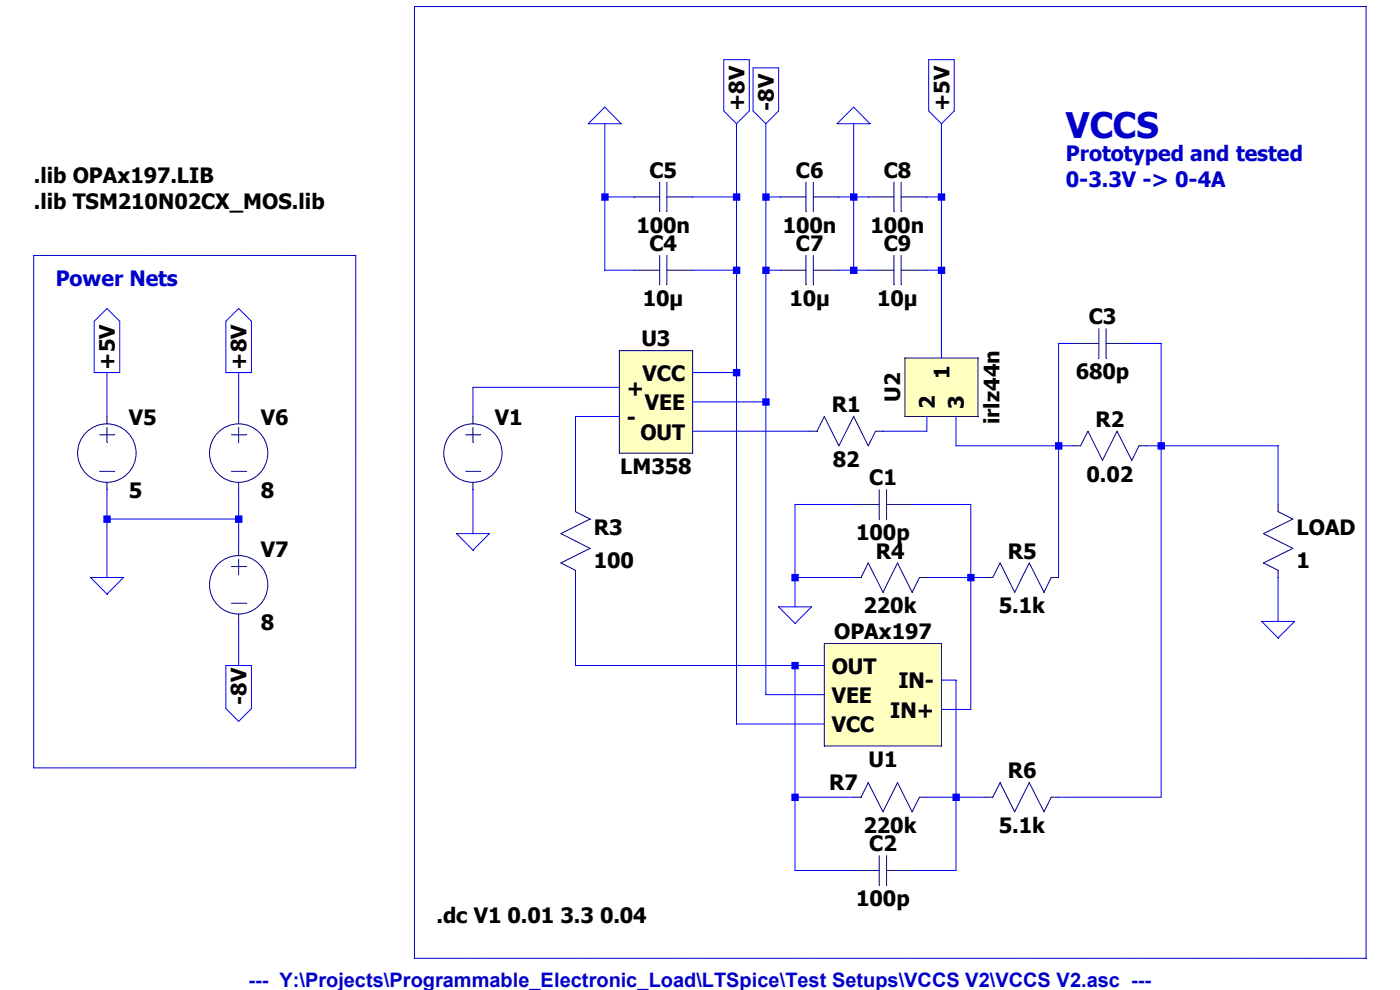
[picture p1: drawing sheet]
<svg xmlns="http://www.w3.org/2000/svg" width="297mm" height="210mm" viewBox="0 0 297 210" stroke-linecap="round" stroke-linejoin="round" font-family="sans-serif">
<path d="M227.7 94.6h1.5" fill="none" stroke="#00007f" stroke-width=".21"/>
<path d="M230.8 91.5l-1.6 3.1" fill="none" stroke="#00007f" stroke-width=".21"/>
<path d="M230.8 91.5l3.1 6.2" fill="none" stroke="#00007f" stroke-width=".21"/>
<path d="M237 91.5l-3.1 6.2" fill="none" stroke="#00007f" stroke-width=".21"/>
<path d="M237 91.5l3.1 6.2" fill="none" stroke="#00007f" stroke-width=".21"/>
<path d="M241.6 94.6h1.6" fill="none" stroke="#00007f" stroke-width=".21"/>
<path d="M241.6 94.6l-1.5 3.1" fill="none" stroke="#00007f" stroke-width=".21"/>
<path d="M271.1 121v1.5" fill="none" stroke="#00007f" stroke-width=".21"/>
<path d="M268.1 119.4l3 1.6" fill="none" stroke="#00007f" stroke-width=".21"/>
<path d="M274.3 116.3l-6.2 3.1" fill="none" stroke="#00007f" stroke-width=".21"/>
<path d="M268.1 113.2l6.2 3.1" fill="none" stroke="#00007f" stroke-width=".21"/>
<path d="M274.3 110.1l-6.2 3.1" fill="none" stroke="#00007f" stroke-width=".21"/>
<path d="M271.1 107v1.5" fill="none" stroke="#00007f" stroke-width=".21"/>
<path d="M271.1 108.5l3.2 1.6" fill="none" stroke="#00007f" stroke-width=".21"/>
<path d="M181.1 122.5h1.6" fill="none" stroke="#00007f" stroke-width=".21"/>
<path d="M184.2 119.4l-1.5 3.1" fill="none" stroke="#00007f" stroke-width=".21"/>
<path d="M184.2 119.4l3.1 6.2" fill="none" stroke="#00007f" stroke-width=".21"/>
<path d="M190.4 119.4l-3.1 6.2" fill="none" stroke="#00007f" stroke-width=".21"/>
<path d="M190.4 119.4l3.1 6.2" fill="none" stroke="#00007f" stroke-width=".21"/>
<path d="M195.1 122.5h1.5" fill="none" stroke="#00007f" stroke-width=".21"/>
<path d="M195.1 122.5l-1.6 3.1" fill="none" stroke="#00007f" stroke-width=".21"/>
<path d="M209 122.5h1.6" fill="none" stroke="#00007f" stroke-width=".21"/>
<path d="M212.2 119.4l-1.6 3.1" fill="none" stroke="#00007f" stroke-width=".21"/>
<path d="M212.2 119.4l3.1 6.2" fill="none" stroke="#00007f" stroke-width=".21"/>
<path d="M218.4 119.4l-3.1 6.2" fill="none" stroke="#00007f" stroke-width=".21"/>
<path d="M218.4 119.4l3.1 6.2" fill="none" stroke="#00007f" stroke-width=".21"/>
<path d="M223 122.5h1.6" fill="none" stroke="#00007f" stroke-width=".21"/>
<path d="M223 122.5l-1.5 3.1" fill="none" stroke="#00007f" stroke-width=".21"/>
<path d="M209 169.1h1.6" fill="none" stroke="#00007f" stroke-width=".21"/>
<path d="M212.2 166l-1.6 3.1" fill="none" stroke="#00007f" stroke-width=".21"/>
<path d="M212.2 166l3.1 6.2" fill="none" stroke="#00007f" stroke-width=".21"/>
<path d="M218.4 166l-3.1 6.2" fill="none" stroke="#00007f" stroke-width=".21"/>
<path d="M218.4 166l3.1 6.2" fill="none" stroke="#00007f" stroke-width=".21"/>
<path d="M223 169.1h1.6" fill="none" stroke="#00007f" stroke-width=".21"/>
<path d="M223 169.1l-1.5 3.1" fill="none" stroke="#00007f" stroke-width=".21"/>
<path d="M181.1 169.1h1.6" fill="none" stroke="#00007f" stroke-width=".21"/>
<path d="M184.2 166l-1.5 3.1" fill="none" stroke="#00007f" stroke-width=".21"/>
<path d="M184.2 166l3.1 6.2" fill="none" stroke="#00007f" stroke-width=".21"/>
<path d="M190.4 166l-3.1 6.2" fill="none" stroke="#00007f" stroke-width=".21"/>
<path d="M190.4 166l3.1 6.2" fill="none" stroke="#00007f" stroke-width=".21"/>
<path d="M195.1 169.1h1.5" fill="none" stroke="#00007f" stroke-width=".21"/>
<path d="M195.1 169.1l-1.6 3.1" fill="none" stroke="#00007f" stroke-width=".21"/>
<path d="M98.8 92.2h3.1" fill="none" stroke="#00007f" stroke-width=".21"/>
<path d="M98.8 100h3.1" fill="none" stroke="#00007f" stroke-width=".21"/>
<path d="M100.3 90.7v3.1" fill="none" stroke="#00007f" stroke-width=".21"/>
<path d="M100.3 102.4v1.5" fill="none" stroke="#00007f" stroke-width=".21"/>
<path d="M100.3 88.3v1.6" fill="none" stroke="#00007f" stroke-width=".21"/>
<g fill="none" stroke="#00007f" stroke-width=".21">
<path d="M21.1 92.2h3.2"/>
<circle cx="100.3" cy="96.1" r="6.2"/>
</g>
<path d="M21.1 100h3.2" fill="none" stroke="#00007f" stroke-width=".21"/>
<path d="M22.7 90.7v3.1" fill="none" stroke="#00007f" stroke-width=".21"/>
<path d="M22.7 102.4v1.5" fill="none" stroke="#00007f" stroke-width=".21"/>
<path d="M22.7 88.3v1.6" fill="none" stroke="#00007f" stroke-width=".21"/>
<g fill="none" stroke="#00007f" stroke-width=".21">
<path d="M49.1 92.2h3.1"/>
<circle cx="22.7" cy="96.1" r="6.2"/>
</g>
<path d="M49.1 100h3.1" fill="none" stroke="#00007f" stroke-width=".21"/>
<path d="M50.6 90.7v3.1" fill="none" stroke="#00007f" stroke-width=".21"/>
<path d="M50.6 102.4v1.5" fill="none" stroke="#00007f" stroke-width=".21"/>
<path d="M50.6 88.3v1.6" fill="none" stroke="#00007f" stroke-width=".21"/>
<g fill="none" stroke="#00007f" stroke-width=".21">
<path d="M49.1 120.2h3.1"/>
<circle cx="50.6" cy="96.1" r="6.2"/>
</g>
<path d="M49.1 128h3.1" fill="none" stroke="#00007f" stroke-width=".21"/>
<path d="M50.6 118.7v3.1" fill="none" stroke="#00007f" stroke-width=".21"/>
<path d="M50.6 130.3v1.5" fill="none" stroke="#00007f" stroke-width=".21"/>
<path d="M50.6 116.3v1.6" fill="none" stroke="#00007f" stroke-width=".21"/>
<circle cx="50.6" cy="124.1" r="6.2" fill="none" stroke="#00007f" stroke-width=".21"/>
<path d="M192 75.9h15.5v12.4h-15.5z" fill="#ffffc0"/>
<path d="M192 75.9h15.5" fill="none" stroke="#00007f" stroke-width=".21"/>
<path d="M207.5 75.9v12.4" fill="none" stroke="#00007f" stroke-width=".21"/>
<path d="M192 88.3h15.5" fill="none" stroke="#00007f" stroke-width=".21"/>
<path d="M192 75.9v12.4" fill="none" stroke="#00007f" stroke-width=".21"/>
<path d="M174.9 136.5h24.8v21.7h-24.8z" fill="#ffffc0"/>
<path d="M174.9 158.2h24.8" fill="none" stroke="#00007f" stroke-width=".21"/>
<path d="M174.9 136.5v21.7" fill="none" stroke="#00007f" stroke-width=".21"/>
<path d="M174.9 136.5h24.8" fill="none" stroke="#00007f" stroke-width=".21"/>
<path d="M199.7 136.5v21.7" fill="none" stroke="#00007f" stroke-width=".21"/>
<path d="M131.4 74.4h15.5v21.7h-15.5z" fill="#ffffc0"/>
<path d="M131.4 74.4h15.5" fill="none" stroke="#00007f" stroke-width=".21"/>
<path d="M146.9 74.4v21.7" fill="none" stroke="#00007f" stroke-width=".21"/>
<path d="M131.4 96.1h15.5" fill="none" stroke="#00007f" stroke-width=".21"/>
<path d="M131.4 74.4v21.7" fill="none" stroke="#00007f" stroke-width=".21"/>
<path d="M171.8 91.5h1.5" fill="none" stroke="#00007f" stroke-width=".21"/>
<path d="M174.9 88.3l-1.6 3.2" fill="none" stroke="#00007f" stroke-width=".21"/>
<path d="M174.9 88.3l3.1 6.3" fill="none" stroke="#00007f" stroke-width=".21"/>
<path d="M181.1 88.3l-3.1 6.3" fill="none" stroke="#00007f" stroke-width=".21"/>
<path d="M181.1 88.3l3.1 6.3" fill="none" stroke="#00007f" stroke-width=".21"/>
<path d="M185.8 91.5h1.5" fill="none" stroke="#00007f" stroke-width=".21"/>
<path d="M185.8 91.5l-1.6 3.1" fill="none" stroke="#00007f" stroke-width=".21"/>
<path d="M181.1 107h5.4" fill="none" stroke="#00007f" stroke-width=".21"/>
<path d="M188.1 107h5.4" fill="none" stroke="#00007f" stroke-width=".21"/>
<path d="M188.1 103.9v6.2" fill="none" stroke="#00007f" stroke-width=".21"/>
<path d="M186.5 103.9v6.2" fill="none" stroke="#00007f" stroke-width=".21"/>
<path d="M181.1 184.7h5.4" fill="none" stroke="#00007f" stroke-width=".21"/>
<path d="M188.1 184.7h5.4" fill="none" stroke="#00007f" stroke-width=".21"/>
<path d="M188.1 181.5v6.2" fill="none" stroke="#00007f" stroke-width=".21"/>
<path d="M186.5 181.5v6.2" fill="none" stroke="#00007f" stroke-width=".21"/>
<path d="M227.7 72.9h5.4" fill="none" stroke="#00007f" stroke-width=".21"/>
<path d="M234.7 72.9h5.4" fill="none" stroke="#00007f" stroke-width=".21"/>
<path d="M234.7 69.7v6.2" fill="none" stroke="#00007f" stroke-width=".21"/>
<path d="M233.1 69.7v6.2" fill="none" stroke="#00007f" stroke-width=".21"/>
<path d="M134.5 57.3h5.5" fill="none" stroke="#00007f" stroke-width=".21"/>
<path d="M141.5 57.3h5.4" fill="none" stroke="#00007f" stroke-width=".21"/>
<path d="M141.5 54.2v6.2" fill="none" stroke="#00007f" stroke-width=".21"/>
<path d="M140 54.2v6.2" fill="none" stroke="#00007f" stroke-width=".21"/>
<path d="M134.5 41.8h5.5" fill="none" stroke="#00007f" stroke-width=".21"/>
<path d="M141.5 41.8h5.4" fill="none" stroke="#00007f" stroke-width=".21"/>
<path d="M141.5 38.7v6.2" fill="none" stroke="#00007f" stroke-width=".21"/>
<path d="M140 38.7v6.2" fill="none" stroke="#00007f" stroke-width=".21"/>
<path d="M165.6 41.8h5.4" fill="none" stroke="#00007f" stroke-width=".21"/>
<path d="M172.6 41.8h5.4" fill="none" stroke="#00007f" stroke-width=".21"/>
<path d="M172.6 38.7v6.2" fill="none" stroke="#00007f" stroke-width=".21"/>
<path d="M171 38.7v6.2" fill="none" stroke="#00007f" stroke-width=".21"/>
<path d="M165.6 57.3h5.4" fill="none" stroke="#00007f" stroke-width=".21"/>
<path d="M172.6 57.3h5.4" fill="none" stroke="#00007f" stroke-width=".21"/>
<path d="M172.6 54.2v6.2" fill="none" stroke="#00007f" stroke-width=".21"/>
<path d="M171 54.2v6.2" fill="none" stroke="#00007f" stroke-width=".21"/>
<path d="M184.2 41.8h5.5" fill="none" stroke="#00007f" stroke-width=".21"/>
<path d="M191.2 41.8h5.4" fill="none" stroke="#00007f" stroke-width=".21"/>
<path d="M191.2 38.7v6.2" fill="none" stroke="#00007f" stroke-width=".21"/>
<path d="M189.7 38.7v6.2" fill="none" stroke="#00007f" stroke-width=".21"/>
<path d="M184.2 57.3h5.5" fill="none" stroke="#00007f" stroke-width=".21"/>
<path d="M191.2 57.3h5.4" fill="none" stroke="#00007f" stroke-width=".21"/>
<path d="M191.2 54.2v6.2" fill="none" stroke="#00007f" stroke-width=".21"/>
<path d="M189.7 54.2v6.2" fill="none" stroke="#00007f" stroke-width=".21"/>
<path d="M122.1 121v1.5" fill="none" stroke="#00007f" stroke-width=".21"/>
<path d="M119 119.4l3.1 1.6" fill="none" stroke="#00007f" stroke-width=".21"/>
<path d="M125.2 116.3l-6.2 3.1" fill="none" stroke="#00007f" stroke-width=".21"/>
<path d="M119 113.2l6.2 3.1" fill="none" stroke="#00007f" stroke-width=".21"/>
<path d="M125.2 110.1l-6.2 3.1" fill="none" stroke="#00007f" stroke-width=".21"/>
<path d="M122.1 107v1.5" fill="none" stroke="#00007f" stroke-width=".21"/>
<path d="M122.1 108.5l3.1 1.6" fill="none" stroke="#00007f" stroke-width=".21"/>
<g fill="none" stroke="#00f" stroke-width=".21">
<path d="M153.5 12.7h5.5v10.8l-2.7 2.7-2.8-2.7zM159.8 14.4h5.4v9.1l-2.7 2.7-2.7-2.7zM197 12.7h5.4v10.8l-2.7 2.7-2.7-2.7zM128.3 22.7l3.5 3.5h-7zM128.3 26.2v15.6M181.1 22.7l3.5 3.5h-7zM20 68.2l2.7-2.8 2.7 2.8v10.8h-5.4zM47.9 68.2l2.7-2.8 2.7 2.8v10.8h-5.4zM96.9 113.2h6.9l-3.5 3.5zM19.2 122.5h7l-3.5 3.5zM165.2 128.7h7l-3.5 3.5zM267.7 131.8h7l-3.6 3.5z"/>
<path d="M47.9 141.2h5.4v9.1l-2.7 2.7-2.7-2.7z"/>
</g>
<path d="M128.3 41.8h6.2" fill="none" stroke="#00f" stroke-width=".21"/>
<path d="M156.3 26.2v15.6" fill="none" stroke="#00f" stroke-width=".21"/>
<path d="M146.9 41.8h9.4" fill="none" stroke="#00f" stroke-width=".21"/>
<path d="M162.5 26.2v15.6" fill="none" stroke="#00f" stroke-width=".21"/>
<path d="M162.5 41.8h3.1" fill="none" stroke="#00f" stroke-width=".21"/>
<path d="M181.1 26.2v15.6" fill="none" stroke="#00f" stroke-width=".21"/>
<path d="M178 41.8h3.1" fill="none" stroke="#00f" stroke-width=".21"/>
<path d="M181.1 41.8h3.1" fill="none" stroke="#00f" stroke-width=".21"/>
<path d="M199.7 26.2v15.6" fill="none" stroke="#00f" stroke-width=".21"/>
<path d="M196.6 41.8h3.1" fill="none" stroke="#00f" stroke-width=".21"/>
<path d="M128.3 41.8v15.5" fill="none" stroke="#00f" stroke-width=".21"/>
<path d="M128.3 57.3h6.2" fill="none" stroke="#00f" stroke-width=".21"/>
<path d="M156.3 41.8v15.5" fill="none" stroke="#00f" stroke-width=".21"/>
<path d="M146.9 57.3h9.4" fill="none" stroke="#00f" stroke-width=".21"/>
<path d="M162.5 41.8v15.5" fill="none" stroke="#00f" stroke-width=".21"/>
<path d="M162.5 57.3h3.1" fill="none" stroke="#00f" stroke-width=".21"/>
<path d="M181.1 41.8v15.5" fill="none" stroke="#00f" stroke-width=".21"/>
<path d="M178 57.3h3.1" fill="none" stroke="#00f" stroke-width=".21"/>
<path d="M181.1 57.3h3.1" fill="none" stroke="#00f" stroke-width=".21"/>
<path d="M199.7 41.8v15.5" fill="none" stroke="#00f" stroke-width=".21"/>
<path d="M196.6 57.3h3.1" fill="none" stroke="#00f" stroke-width=".21"/>
<path d="M224.6 72.9h3.1" fill="none" stroke="#00f" stroke-width=".21"/>
<path d="M240.1 72.9h6.2" fill="none" stroke="#00f" stroke-width=".21"/>
<path d="M199.7 57.3v18.6" fill="none" stroke="#00f" stroke-width=".21"/>
<path d="M156.3 57.3v21.7" fill="none" stroke="#00f" stroke-width=".21"/>
<path d="M146.9 79h9.4" fill="none" stroke="#00f" stroke-width=".21"/>
<path d="M100.3 82.2h31.1" fill="none" stroke="#00f" stroke-width=".21"/>
<path d="M162.5 57.3v28" fill="none" stroke="#00f" stroke-width=".21"/>
<path d="M146.9 85.3h15.6" fill="none" stroke="#00f" stroke-width=".21"/>
<path d="M22.7 79v9.3" fill="none" stroke="#00f" stroke-width=".21"/>
<path d="M50.6 79v9.3" fill="none" stroke="#00f" stroke-width=".21"/>
<path d="M100.3 82.2v6.1" fill="none" stroke="#00f" stroke-width=".21"/>
<path d="M122.1 88.3h9.3" fill="none" stroke="#00f" stroke-width=".21"/>
<path d="M146.9 91.5h24.9" fill="none" stroke="#00f" stroke-width=".21"/>
<path d="M196.6 88.3v3.2" fill="none" stroke="#00f" stroke-width=".21"/>
<path d="M187.3 91.5h9.3" fill="none" stroke="#00f" stroke-width=".21"/>
<path d="M202.8 88.3v6.3" fill="none" stroke="#00f" stroke-width=".21"/>
<path d="M224.6 72.9v21.7" fill="none" stroke="#00f" stroke-width=".21"/>
<path d="M202.8 94.6h21.8" fill="none" stroke="#00f" stroke-width=".21"/>
<path d="M224.6 94.6h3.1" fill="none" stroke="#00f" stroke-width=".21"/>
<path d="M246.3 72.9v21.7" fill="none" stroke="#00f" stroke-width=".21"/>
<path d="M243.2 94.6h3.1" fill="none" stroke="#00f" stroke-width=".21"/>
<path d="M246.3 94.6h24.8" fill="none" stroke="#00f" stroke-width=".21"/>
<path d="M122.1 88.3v18.7" fill="none" stroke="#00f" stroke-width=".21"/>
<path d="M168.7 107h12.4" fill="none" stroke="#00f" stroke-width=".21"/>
<path d="M193.5 107h12.5" fill="none" stroke="#00f" stroke-width=".21"/>
<path d="M271.1 94.6v12.4" fill="none" stroke="#00f" stroke-width=".21"/>
<path d="M22.7 103.9v6.2" fill="none" stroke="#00f" stroke-width=".21"/>
<path d="M50.6 103.9v6.2" fill="none" stroke="#00f" stroke-width=".21"/>
<path d="M22.7 110.1h27.9" fill="none" stroke="#00f" stroke-width=".21"/>
<path d="M100.3 103.9v9.3" fill="none" stroke="#00f" stroke-width=".21"/>
<path d="M50.6 110.1v6.2" fill="none" stroke="#00f" stroke-width=".21"/>
<path d="M22.7 110.1v12.4" fill="none" stroke="#00f" stroke-width=".21"/>
<path d="M168.7 107v15.5" fill="none" stroke="#00f" stroke-width=".21"/>
<path d="M168.7 122.5h12.4" fill="none" stroke="#00f" stroke-width=".21"/>
<path d="M206 107v15.5" fill="none" stroke="#00f" stroke-width=".21"/>
<path d="M196.6 122.5h9.4" fill="none" stroke="#00f" stroke-width=".21"/>
<path d="M206 122.5h3" fill="none" stroke="#00f" stroke-width=".21"/>
<path d="M224.6 94.6v27.9" fill="none" stroke="#00f" stroke-width=".21"/>
<path d="M168.7 122.5v6.2" fill="none" stroke="#00f" stroke-width=".21"/>
<path d="M271.1 122.5v9.3" fill="none" stroke="#00f" stroke-width=".21"/>
<path d="M50.6 131.8v9.4" fill="none" stroke="#00f" stroke-width=".21"/>
<path d="M122.1 122.5v18.7" fill="none" stroke="#00f" stroke-width=".21"/>
<path d="M122.1 141.2h46.6" fill="none" stroke="#00f" stroke-width=".21"/>
<path d="M168.7 141.2h6.2" fill="none" stroke="#00f" stroke-width=".21"/>
<path d="M199.7 144.3h3.1" fill="none" stroke="#00f" stroke-width=".21"/>
<path d="M162.5 85.3v62.1" fill="none" stroke="#00f" stroke-width=".21"/>
<path d="M162.5 147.4h12.4" fill="none" stroke="#00f" stroke-width=".21"/>
<path d="M206 122.5v28" fill="none" stroke="#00f" stroke-width=".21"/>
<path d="M199.7 150.5h6.3" fill="none" stroke="#00f" stroke-width=".21"/>
<path d="M156.3 79v74.6" fill="none" stroke="#00f" stroke-width=".21"/>
<path d="M156.3 153.6h18.6" fill="none" stroke="#00f" stroke-width=".21"/>
<path d="M168.7 141.2v27.9" fill="none" stroke="#00f" stroke-width=".21"/>
<path d="M168.7 169.1h12.4" fill="none" stroke="#00f" stroke-width=".21"/>
<path d="M202.8 144.3v24.8" fill="none" stroke="#00f" stroke-width=".21"/>
<path d="M196.6 169.1h6.2" fill="none" stroke="#00f" stroke-width=".21"/>
<path d="M202.8 169.1h6.2" fill="none" stroke="#00f" stroke-width=".21"/>
<path d="M246.3 94.6v74.5" fill="none" stroke="#00f" stroke-width=".21"/>
<path d="M224.6 169.1h21.7" fill="none" stroke="#00f" stroke-width=".21"/>
<path d="M168.7 169.1v15.6" fill="none" stroke="#00f" stroke-width=".21"/>
<path d="M168.7 184.7h12.4" fill="none" stroke="#00f" stroke-width=".21"/>
<path d="M202.8 169.1v15.6" fill="none" stroke="#00f" stroke-width=".21"/>
<path d="M193.5 184.7h9.3" fill="none" stroke="#00f" stroke-width=".21"/>
<path d="M21.9 109.3h1.6v1.6h-1.6zM49.9 109.3h1.5v1.6h-1.5zM127.6 41h1.5v1.6h-1.5zM155.5 41h1.6v1.6h-1.6zM155.5 56.6h1.6v1.5h-1.6zM155.5 78.3h1.6v1.5h-1.6zM161.7 41h1.6v1.6h-1.6zM161.7 56.6h1.6v1.5h-1.6zM161.7 84.5h1.6v1.6h-1.6zM167.9 121.8h1.6v1.5h-1.6zM167.9 140.4h1.6v1.6h-1.6zM167.9 168.4h1.6v1.5h-1.6zM180.3 41h1.6v1.6h-1.6zM180.3 56.6h1.6v1.5h-1.6zM199 41h1.5v1.6h-1.5zM199 56.6h1.5v1.5h-1.5zM202.1 168.4h1.5v1.5h-1.5zM205.2 121.8h1.6v1.5h-1.6zM223.8 93.8h1.6v1.6h-1.6zM245.6 93.8h1.5v1.6h-1.5z" fill-rule="evenodd" fill="#00f"/>
<path d="M7.2 162.9h68.3" fill="none" stroke="#0000c8" stroke-width=".21"/>
<path d="M7.2 54.2v108.7" fill="none" stroke="#0000c8" stroke-width=".21"/>
<path d="M7.2 54.2h68.3" fill="none" stroke="#0000c8" stroke-width=".21"/>
<path d="M75.5 54.2v108.7" fill="none" stroke="#0000c8" stroke-width=".21"/>
<path d="M87.9 203.3h201.9" fill="none" stroke="#0000c8" stroke-width=".21"/>
<path d="M87.9 1.4v201.9" fill="none" stroke="#0000c8" stroke-width=".21"/>
<path d="M87.9 1.4h201.9" fill="none" stroke="#0000c8" stroke-width=".21"/>
<path d="M289.8 1.4v201.9" fill="none" stroke="#0000c8" stroke-width=".21"/>
<text font-size="7.5" fill="#0000c8" x="226.1" y="29.3">VCCS</text>
<g font-size="4.5">
<text x="157.9" y="23.5" transform="rotate(-90 157.9 23.5)">+8V</text>
<text x="164.2" y="23.5" transform="rotate(-90 164.2 23.5)">-8V</text>
<text x="201.4" y="23.5" transform="rotate(-90 201.4 23.5)">+5V</text>
<text x="7.2" y="38.9">.lib OPAx197.LIB</text>
<text x="137.8" y="37.7">C5</text>
<text x="168.9" y="37.7">C6</text>
<text x="187.5" y="37.7">C8</text>
<text x="7.2" y="44.3">.lib TSM210N02CX_MOS.lib</text>
<text x="135" y="49.4">100n</text>
<text x="137.8" y="53.3">C4</text>
<text x="166.1" y="49.4">100n</text>
<text x="168.9" y="53.3">C7</text>
<text x="184.7" y="49.4">100n</text>
<text x="187.5" y="53.3">C9</text>
<text x="136.4" y="64.9">10µ</text>
<text x="167.5" y="64.9">10µ</text>
<text x="186.1" y="64.9">10µ</text>
<text x="231" y="68.8">C3</text>
<text x="136.1" y="73.4">U3</text>
<text x="24.4" y="78.4" transform="rotate(-90 24.4 78.4)">+5V</text>
<text x="52.3" y="78.4" transform="rotate(-90 52.3 78.4)">+8V</text>
<text x="133" y="83.9">+</text>
<text x="136.3" y="80.8">VCC</text>
<text x="201.4" y="80.4" transform="rotate(-90 201.4 80.4)">1</text>
<text x="228.2" y="80.4">680p</text>
<text x="136.8" y="87">VEE</text>
<text x="176.5" y="87.4">R1</text>
<text x="191" y="85.3" transform="rotate(-90 191 85.3)">U2</text>
<text x="198.3" y="86.8" transform="rotate(-90 198.3 86.8)">2</text>
<text x="204.5" y="86.8" transform="rotate(-90 204.5 86.8)">3</text>
<text x="27.3" y="90.1">V5</text>
<text x="55.3" y="90.1">V6</text>
<text x="105" y="90.1">V1</text>
<text x="133" y="90.1">-</text>
<text x="135.8" y="93.3">OUT</text>
<text x="212" y="90" transform="rotate(-90 212 90)">irlz44n</text>
<text x="232.4" y="90.6">R2</text>
<text x="131.6" y="100.6">LM358</text>
<text x="176.7" y="99.1">82</text>
<text x="27.3" y="105.7">5</text>
<text x="55.3" y="105.7">8</text>
<text x="184.4" y="103">C1</text>
<text x="230.5" y="102.2">0.02</text>
<text x="126" y="113.5">R3</text>
<text x="275" y="113.5">LOAD</text>
<text x="55.3" y="118.1">V7</text>
<text x="181.7" y="114.6">100p</text>
<text x="185.8" y="118.5">R4</text>
<text x="213.8" y="118.5">R5</text>
<text x="126" y="120.4">100</text>
<text x="275" y="120.4">1</text>
<text x="183.2" y="130.1">220k</text>
<text x="211.9" y="130.1">5.1k</text>
<text x="55.3" y="133.6">8</text>
<text x="177" y="135.6">OPAx197</text>
<text x="176.4" y="143">OUT</text>
<text x="52.3" y="149.6" transform="rotate(-90 52.3 149.6)">-8V</text>
<text x="176.4" y="149.1">VEE</text>
<text x="190.6" y="146">IN-</text>
<text x="176.4" y="155.4">VCC</text>
<text x="188.8" y="152.3">IN+</text>
<text x="175.9" y="167.6">R7</text>
<text x="184.2" y="162.7">U1</text>
<text x="213.8" y="165.1">R6</text>
<text x="183.2" y="176.7">220k</text>
<text x="211.9" y="176.7">5.1k</text>
<text x="184.4" y="180.6">C2</text>
<text x="92.6" y="195.7">.dc V1 0.01 3.3 0.04</text>
<text x="181.7" y="192.2">100p</text>
</g>
<g font-size="4.5" fill="#0000c8">
<text x="226.1" y="34.2">Prototyped and tested</text>
<text x="226.1" y="39.7">0-3.3V -&gt; 0-4A</text>
<text x="11.8" y="60.6">Power Nets</text>
</g>
<text font-size="4.2" fill="#0000c8" x="52.7" y="209.3">--- Y:\Projects\Programmable_Electronic_Load\LTSpice\Test Setups\VCCS V2\VCCS V2.asc ---</text>
</svg>
